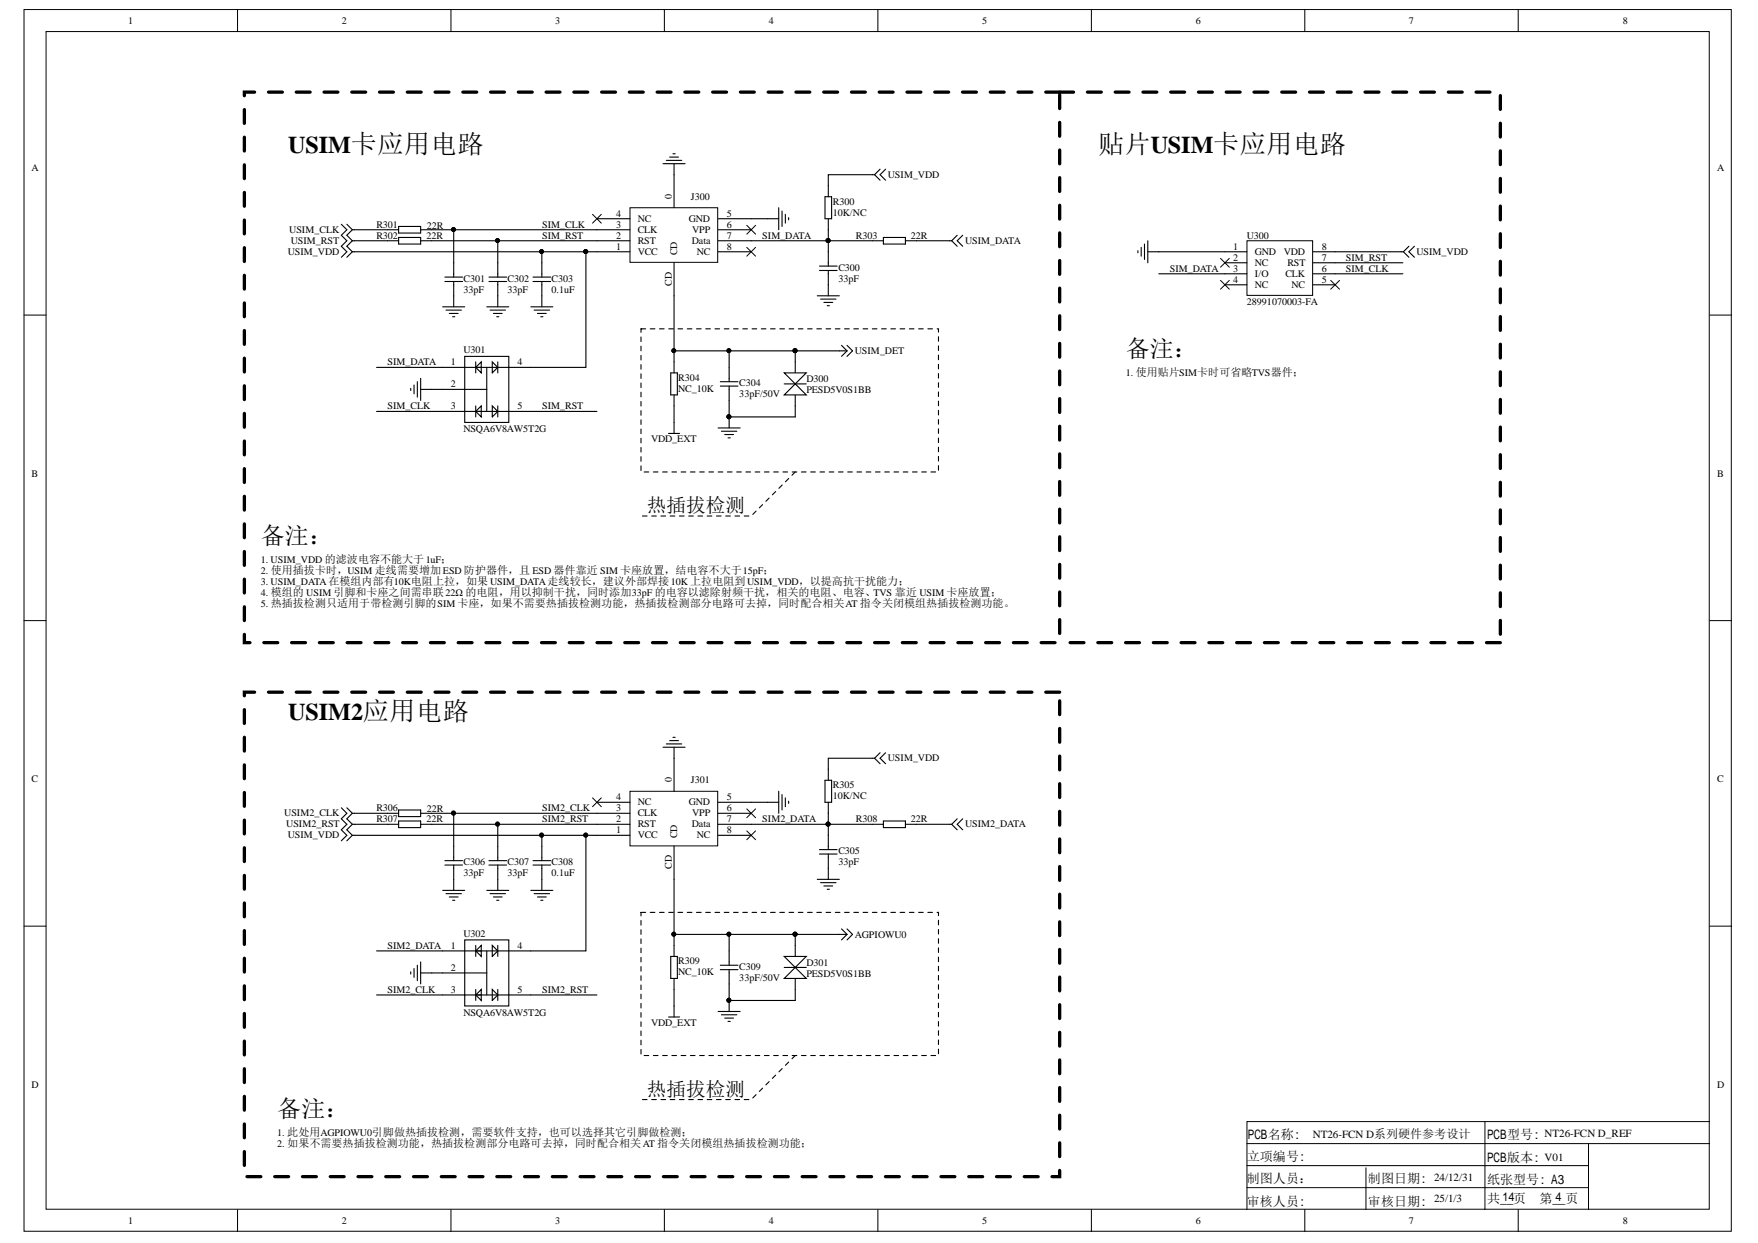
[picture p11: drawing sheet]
<svg xmlns="http://www.w3.org/2000/svg" width="297mm" height="210mm" viewBox="0 0 297 210" stroke-linecap="round" stroke-linejoin="round" font-family="sans-serif">
<g fill="#fff" stroke="#000" stroke-width=".17">
<path d="M4.1 1.6h288.4v206.3h-288.4z"/>
<path d="M7.8 5.3h281v198.9h-281z"/>
</g>
<g fill="none" stroke="#000" stroke-width=".17">
<path d="M40.1 1.6v3.7M76.2 1.6v3.7M112.3 1.6v3.7M148.3 1.6v3.7M184.4 1.6v3.7M220.5 1.6v3.7M256.5 1.6v3.7M108.5 36.2l1.5 1.5M110 36.2l-1.5 1.5M126.2 38.1l1.5 1.4M127.7 38.1l-1.5 1.4M4.1 53.2h3.7"/>
<path d="M126.2 41.8l1.5 1.5M127.7 41.8l-1.5 1.5M288.9 53.2h3.7M4.1 104.8h3.7M288.9 104.8h3.7M4.1 156.4h3.7M288.9 156.4h3.7M210.7 193.1h78.2M210.7 196.8h57.7M230.8 197.2v7.1M250.9 189.4v14.9M268.4 193.1v11.2"/>
<path d="M288.9 189.4h-78.2v14.9M40.1 204.3v3.7M76.2 204.3v3.7M112.3 204.3v3.7M148.3 204.3v3.7M184.4 204.3v3.7M210.7 200.6h57.7M220.5 204.3v3.7M256.5 204.3v3.7"/>
</g>
<g fill="none" stroke="#000" stroke-width=".19">
<path d="M65.5 38.8h1.9M67.4 38.2h3.7v1.2h-3.7zM71.1 38.8h1.8M129.7 36.9h1.9M131.6 35.1v3.7M132.1 35.6v2.6M132.7 36.2v1.5M133.3 36.8v.3M139.4 33.2h1.1v3.7h-1.1zM140 31.4v1.8M140 36.9v1.9M65.5 40.7h1.9"/>
<path d="M67.4 40.1h3.7v1.1h-3.7zM71.1 40.7h1.8M74.8 51.8h3.7M75.2 46.8h2.9M75.2 47.5h2.9M75.4 52.4h2.6M75.9 52.9h1.5M76.5 53.5h.3M76.7 44.4v2.4M76.7 47.5v4.3M82.6 46.8h3M82.6 47.5h3"/>
<path d="M84.1 44.4v2.4M84.1 47.5v2.5M90.1 46.8h2.9M90.1 47.5h2.9M91.6 44.4v2.4M91.6 47.5v2.5M138.5 44.9h2.9M138.5 45.7h2.9M140 42.5v2.4M140 45.7v2.4M147.4 40.7h1.9M149.3 40.1h3.7v1.1h-3.7z"/>
<path d="M153 40.7h1.8M69.4 65.6v.3M70 65v1.5M70.5 64.5v2.6M71.1 63.9v3.7M71.1 65.8h1.8M74.8 65.8h7.4M74.8 62h14.9M74.8 69.5h14.9M78.5 60.2h7.5v11.1h-7.5zM80.4 62l.9-.9v1.9zM80.4 69.5l.9-1v1.9z"/>
<path d="M80.4 61.1v1.9M80.4 68.5v1.9M82.2 62v7.5M83.2 61.1l.9 .9-.9 1zM83.2 68.5l.9 1-.9 .9zM84.1 61.1v1.9M84.1 68.5v1.9"/>
</g>
<path d="M106.4 35.1h14.9v9.2h-14.9z" fill="#fff" stroke="#000" stroke-width=".17"/>
<g fill="none" stroke="#000" stroke-width=".19">
<path d="M57.7 37.9l.9 .9-.9 .9 .9 1-.9 .9 .9 .9-.9 .9M58.6 37.9l.9 .9M59.5 38.8h.4M59.5 38.8l-.9 .9 .9 1M100.9 38.8h5.5M100.9 36.9h5.5M112 27.6h3.8M112.6 27.1h2.6M113.1 26.5h1.5M113.7 26h.4M113.9 27.6v7.5M121.3 38.8h5.6"/>
<path d="M121.3 36.9h5.6M147.4 29.5h.4M147.8 29.5l.9 .9M148.7 28.6l-.9 .9M149.6 28.6l-.9 .9 .9 .9M161.7 39.7l-.9 1M162.7 39.7l-1 1 1 .9M59.5 42.5h.4M59.5 40.7h.4M59.5 40.7l-.9 .9 .9 .9M59.5 42.5l-.9 .9M89.7 51.8h3.7"/>
<path d="M90.2 52.4h2.7M90.8 52.9h1.5M91.4 53.5h.3M91.6 50v1.8M100.9 42.5h5.5M100.9 40.7h5.5M113.9 44.4v5.6M121.3 42.5h5.6M121.3 40.7h5.6M134.4 59.3v3.7M138.1 50h3.7M138.6 50.5h2.7"/>
<path d="M139.2 51.1h1.5M139.8 51.6h.3M140 48.1v1.9M141.8 59.3h1.3M142.2 58.3l.9 1M143.1 59.3l-.9 .9M143.1 58.3l.9 1-.9 .9M160.4 40.7h.4M160.8 40.7l.9 .9M113.3 63h1.1v3.7h-1.1zM113.9 61.1v1.9M113.9 66.7v1.8"/>
<path d="M121.3 72.3h3.8M121.9 72.8h2.6M122.5 73.4h1.4M123 73.9h.4M123.2 70.4v1.9M132.5 64.8h3.7M134.4 66.7v3.7"/>
</g>
<path d="M100.1 36.2l1.5 1.5M101.6 36.2l-1.5 1.5" fill="none" stroke="#000" stroke-width=".17"/>
<path d="M179 15.6h-137.7v92.9h137.7v-92.9" fill="none" stroke="#000" stroke-width=".56" stroke-dasharray="2.3 2.3"/>
<g fill="#000" stroke="#000" stroke-width=".17">
<circle cx="134.3" cy="59.2" r=".33"/>
<circle cx="123.1" cy="70.4" r=".33"/>
</g>
<path d="M132.5 63h3.7l-1.8 1.8z" fill="#fff"/>
<path d="M132.5 63h3.7l-1.8 1.8z" fill="none" stroke="#000" stroke-width=".19"/>
<path d="M132.5 66.7l1.9-1.9 1.8 1.9z" fill="#fff"/>
<g fill="none" stroke="#000" stroke-width=".19">
<path d="M82.2 51.8h3.8M82.8 52.4h2.6M83.4 52.9h1.5M83.9 53.5h.4M84.1 50v1.8M113 73.2h1.8M113.9 71.3v1.9M121.7 65.2h3M121.7 64.5h3M123.2 62v2.5M123.2 65.2v2.4M132.5 66.7l1.9-1.9 1.8 1.9z"/>
<path d="M65.5 137.3h1.9M65.5 139.2h1.9M67.4 136.8h3.7v1.1h-3.7zM67.4 138.6h3.7v1.2h-3.7zM71.1 137.3h1.8M71.1 139.2h1.8M129.7 135.5h1.9M131.6 133.6v3.7M132.1 134.2v2.6M132.7 134.7v1.5M133.3 135.3v.4M139.4 131.8h1.1v3.7h-1.1z"/>
<path d="M140 129.9v1.9M140 135.5v1.8M147.4 139.2h1.9M149.3 138.6h3.7v1.2h-3.7zM153 139.2h1.8M74.8 150.4h3.7M75.2 145.3h2.9M75.2 146.1h2.9M75.4 150.9h2.6M75.9 151.5h1.5M76.5 152h.3M76.7 142.9v2.4"/>
<path d="M76.7 146.1v4.3M78.5 158.7h7.5v11.2h-7.5zM80.4 159.7v1.8M82.6 145.3h3M82.6 146.1h3M83.2 159.7l.9 .9-.9 .9zM84.1 142.9v2.4M84.1 146.1v2.4M84.1 159.7v1.8M90.1 145.3h2.9M90.1 146.1h2.9M91.6 142.9v2.4"/>
<path d="M91.6 146.1v2.4M138.5 143.5h2.9M138.5 144.2h2.9M140 141.1v2.4M140 144.2v2.4M69.4 164.1v.4M70 163.6v1.4M70.5 163v2.6M71.1 162.4v3.8M71.1 164.3h1.8M74.8 164.3h7.4M74.8 160.6h14.9"/>
<path d="M74.8 168h14.9M80.4 160.6l.9-.9v1.8zM80.4 168l.9-.9v1.8zM80.4 167.1v1.8M82.2 160.6v7.4M83.2 167.1l.9 .9-.9 .9zM84.1 167.1v1.8"/>
</g>
<circle cx="134.3" cy="59.2" r=".33" fill="#000" stroke="#000" stroke-width=".17"/>
<path d="M108.3 55.5h50.3v24.2h-50.3v-24.2M134.4 79.7l-7.5 7.4h-18.6" fill="none" stroke="#000" stroke-width=".19" stroke-dasharray=".8 .8"/>
<path d="M108.5 134.7l1.5 1.5M110 134.7l-1.5 1.5M126.2 136.6l1.5 1.5M127.7 136.6l-1.5 1.5M126.2 140.3l1.5 1.5M127.7 140.3l-1.5 1.5" fill="none" stroke="#000" stroke-width=".17"/>
<path d="M106.4 133.6h14.9v9.2h-14.9z" fill="#fff" stroke="#000" stroke-width=".17"/>
<g fill="none" stroke="#000" stroke-width=".19">
<path d="M57.7 136.4l.9 .9-.9 1 .9 .9-.9 .9 .9 1-.9 .9M58.6 136.4l.9 .9M59.5 139.2h.4M59.5 137.3h.4M59.5 139.2l-.9 .9 .9 1M59.5 137.3l-.9 1 .9 .9M100.9 139.2h5.5M100.9 137.3h5.5M100.9 135.5h5.5M112 126.2h3.8M112.6 125.6h2.6M113.1 125.1h1.5"/>
<path d="M113.7 124.5h.4M113.9 126.2v7.4M121.3 139.2h5.6M121.3 137.3h5.6M121.3 135.5h5.6M147.4 128h.4M147.8 128l.9 1M148.7 127.1l-.9 .9M149.6 127.1l-.9 .9 .9 1M160.4 139.2h.4M160.8 139.2l.9 .9M161.7 138.3l-.9 .9"/>
<path d="M162.7 138.3l-1 .9 1 .9M59.5 141.1h.4M59.5 141.1l-.9 .9M89.7 150.4h3.7M90.2 150.9h2.7M90.8 151.5h1.5M91.4 152h.3M91.6 148.5v1.9M100.9 141.1h5.5M113.9 142.9v5.6M113.9 159.7v1.8M121.3 141.1h5.6"/>
<path d="M134.4 157.8v3.7M138.1 148.5h3.7M138.6 149.1h2.7M139.2 149.6h1.5M139.8 150.2h.3M140 146.6v1.9M113.3 161.5h1.1v3.7h-1.1zM113.9 165.2v1.9M121.3 170.8h3.8M121.9 171.4h2.6M122.5 171.9h1.4M123 172.5h.4"/>
<path d="M123.2 168.9v1.9M132.5 163.4h3.7M134.4 165.2v3.7"/>
</g>
<path d="M100.1 134.7l1.5 1.5M101.6 134.7l-1.5 1.5" fill="none" stroke="#000" stroke-width=".17"/>
<g fill="#000" stroke="#000" stroke-width=".17">
<circle cx="134.3" cy="157.8" r=".33"/>
<circle cx="123.1" cy="168.9" r=".33"/>
</g>
<path d="M132.5 161.5h3.7l-1.8 1.9z" fill="#fff"/>
<path d="M132.5 161.5h3.7l-1.8 1.9z" fill="none" stroke="#000" stroke-width=".19"/>
<path d="M132.5 165.2l1.9-1.8 1.8 1.8z" fill="#fff"/>
<path d="M82.2 150.4h3.8M82.8 150.9h2.6M83.4 151.5h1.5M83.9 152h.4M84.1 148.5v1.9M113 171.7h1.8M113.9 169.9v1.8M121.7 163.7h3M121.7 163h3M123.2 160.6v2.4M123.2 163.7v2.5M132.5 165.2l1.9-1.8 1.8 1.8z" fill="none" stroke="#000" stroke-width=".19"/>
<circle cx="134.3" cy="157.8" r=".33" fill="#000" stroke="#000" stroke-width=".17"/>
<path d="M108.3 154.1h50.3v24.1h-50.3v-24.1M134.4 178.2l-7.5 7.5h-18.6" fill="none" stroke="#000" stroke-width=".19" stroke-dasharray=".8 .8"/>
<path d="M179 116.9h-137.7v81.8h137.7v-81.8" fill="none" stroke="#000" stroke-width=".56" stroke-dasharray="2.3 2.3"/>
<path d="M210.7 40.7h11.1v9.2h-11.1z" fill="#fff" stroke="#000" stroke-width=".17"/>
<g fill="none" stroke="#000" stroke-width=".19">
<path d="M59.9 38.8h5.6M72.9 38.8h28M76.7 38.8v5.6M126.9 36.9h2.8M140 38.8v1.9h7.4M147.4 29.5h-7.4v1.9M59.9 42.5h39.1M59.9 40.7h5.6M72.9 40.7h28M84.1 40.7v3.7M91.6 42.5v1.9M99 42.5v19.5h-9.3"/>
<path d="M99 42.5h1.9M113.9 50v9.3h27.9M113.9 59.3v1.8M123.2 59.3v2.7M126.9 40.7h13.1v1.8M154.8 40.7h5.6M192.3 42.3v.4M192.8 41.8v1.5M193.4 41.2v2.6M193.9 42.5h16.8M193.9 40.7v3.7M195.8 46.2h14.9"/>
<path d="M207 48.1h3.7M207 44.4h3.7M221.9 48.1h3.7M221.9 46.2h15.1M221.9 44.4h15.1M221.9 42.5h15.2M237.1 42.5l1 .9M238.1 41.6l-1 .9M239 41.6l-.9 .9 .9 .9M63.6 69.5h11.2M63.6 62h11.2M72.9 65.8h1.9"/>
<path d="M89.7 69.5h11.2M113.9 68.5v2.8M123.2 67.6v2.8h11.2M59.9 137.3h5.6M59.9 139.2h5.6M72.9 139.2h28M72.9 137.3h28M76.7 137.3v5.6M84.1 139.2v3.7M126.9 139.2h13.1v1.9M126.9 135.5h2.8M140 137.3v1.9h7.4"/>
<path d="M147.4 128h-7.4v1.9M154.8 139.2h5.6M59.9 141.1h41M91.6 141.1v1.8M99 141.1v19.5h-9.3M113.9 148.5v9.3h29.2M113.9 157.8v1.9M123.2 157.8v2.8M142.2 156.9l.9 .9M143.1 157.8l-.9 .9M143.1 156.9l.9 .9-.9 .9M63.6 168h11.2"/>
<path d="M63.6 160.6h11.2M72.9 164.3h1.9M89.7 168h11.2M113.9 167.1v2.8M123.2 166.2v2.7h11.2"/>
</g>
<path d="M206.2 43.6l1.5 1.5M206.2 47.4l1.5 1.4M207.7 43.6l-1.5 1.5M207.7 47.4l-1.5 1.4M224.8 47.4l1.5 1.4M226.3 47.4l-1.5 1.4" fill="none" stroke="#000" stroke-width=".17"/>
<path d="M179 15.6h74.5v92.9M253.5 108.5h-74.5" fill="none" stroke="#000" stroke-width=".56" stroke-dasharray="2.3 2.3"/>
<g fill="#000" stroke="#000" stroke-width=".17">
<circle cx="76.6" cy="38.8" r=".33"/>
<circle cx="84.1" cy="40.6" r=".33"/>
<circle cx="91.5" cy="42.5" r=".33"/>
<circle cx="99" cy="42.5" r=".33"/>
<circle cx="113.8" cy="59.2" r=".33"/>
<circle cx="123.1" cy="59.2" r=".33"/>
<circle cx="134.3" cy="59.2" r=".33"/>
<circle cx="139.9" cy="40.6" r=".33"/>
<circle cx="123.1" cy="70.4" r=".33"/>
<circle cx="76.6" cy="137.3" r=".33"/>
<circle cx="84.1" cy="139.2" r=".33"/>
<circle cx="139.9" cy="139.2" r=".33"/>
<circle cx="91.5" cy="141" r=".33"/>
<circle cx="99" cy="141" r=".33"/>
<circle cx="113.8" cy="157.8" r=".33"/>
<circle cx="123.1" cy="157.8" r=".33"/>
<circle cx="134.3" cy="157.8" r=".33"/>
<circle cx="123.1" cy="168.9" r=".33"/>
</g>
<text font-size="4.4" x="185.5" y="25.8">贴片USIM卡应用电路</text>
<g font-size="4.1">
<text x="48.7" y="25.8">USIM卡应用电路</text>
<text x="190.2" y="60.3">备注：</text>
<text x="44.1" y="91.9">备注：</text>
<text x="48.7" y="121.6">USIM2应用电路</text>
<text x="46.9" y="188.6">备注：</text>
</g>
<g font-size="3.3">
<text x="109.3" y="86.5">热插拔检测</text>
<text x="109.3" y="185">热插拔检测</text>
</g>
<g font-size="2.2">
<text x="210.7" y="196.1">立项编号</text>
<text x="210.8" y="192.3">PCB名称</text>
<text x="251.3" y="192.3">PCB型号</text>
<text x="251.3" y="196.2">PCB版本</text>
<text x="210.7" y="199.8">制图人员：</text>
<text x="210.7" y="203.6">审核人员</text>
<text x="231.1" y="199.8">制图日期</text>
<text x="231.1" y="203.6">审核日期</text>
<text x="251.3" y="199.9">纸张型号</text>
<text x="251.3" y="203.2">共__页</text>
<text x="260.1" y="203.2">第__页</text>
<text x="262.1" y="199.9">A3</text>
</g>
<text font-size="2" x="253.9" y="202.8">14</text>
<g font-size="1.9">
<text x="261" y="191.9">NT26-FCN D_REF</text>
<text x="221.8" y="192.2">NT26-FCN D系列硬件参考设计</text>
<text x="261" y="196.1">V01</text>
<text x="242.3" y="199.4">24/12/31</text>
<text x="242.3" y="202.9">25/1/3</text>
</g>
<g font-size="1.7">
<text x="21.7" y="4">1</text>
<text x="57.8" y="4">2</text>
<text x="93.8" y="4">3</text>
<text x="129.9" y="4">4</text>
<text x="165.9" y="4">5</text>
<text x="202" y="4">6</text>
<text x="238.1" y="4">7</text>
<text x="274.2" y="4">8</text>
<text x="5.3" y="28.9">A</text>
<text x="290.2" y="28.9">A</text>
<text x="113.5" y="33.6" transform="rotate(-90 113.5 33.6)">0</text>
<text x="116.7" y="33.8">J300</text>
<text x="140.7" y="34.5">R300</text>
<text x="150" y="30.1">USIM_VDD</text>
<text x="48.9" y="39.4">USIM_CLK</text>
<text x="49.1" y="41.2">USIM_RST</text>
<text x="63.6" y="38.4">R301</text>
<text x="63.6" y="40.3">R302</text>
<text x="72.1" y="40.3">22R</text>
<text x="72.1" y="38.7">22R</text>
<text x="91.6" y="38.4">SIM_CLK</text>
<text x="91.6" y="40.3">SIM_RST</text>
<text x="104.1" y="40.3">2</text>
<text x="104.1" y="38.4">3</text>
<text x="104.1" y="36.6">4</text>
<text x="107.7" y="41.2">RST</text>
<text x="107.7" y="39.4">CLK</text>
<text x="107.7" y="37.5">NC</text>
<text x="116.4" y="37.5">GND</text>
<text x="116.9" y="41.2">Data</text>
<text x="117" y="39.4">VPP</text>
<text x="122.8" y="36.6">5</text>
<text x="122.8" y="38.4">6</text>
<text x="122.8" y="40.3">7</text>
<text x="128.8" y="40.3">SIM_DATA</text>
<text x="140.7" y="36.4">10K/NC</text>
<text x="144.6" y="40.3">R303</text>
<text x="153.9" y="40.3">22R</text>
<text x="163.1" y="41.2">USIM_DATA</text>
<text x="210.7" y="40.3">U300</text>
<text x="48.6" y="43.1">USIM_VDD</text>
<text x="78.3" y="47.6">C301</text>
<text x="85.8" y="47.6">C302</text>
<text x="93.2" y="47.6">C303</text>
<text x="104.1" y="42.1">1</text>
<text x="107.7" y="43.1">VCC</text>
<text x="114.4" y="43.1" transform="rotate(-90 114.4 43.1)">CD</text>
<text x="117.7" y="43.1">NC</text>
<text x="122.8" y="42.1">8</text>
<text x="141.7" y="45.7">C300</text>
<text x="141.7" y="47.6">33pF</text>
<text x="197.6" y="45.9">SIM_DATA</text>
<text x="208.4" y="45.9">3</text>
<text x="208.4" y="44">2</text>
<text x="208.4" y="42.1">1</text>
<text x="208.4" y="47.7">4</text>
<text x="212" y="46.8">I/O</text>
<text x="212" y="44.9">NC</text>
<text x="212" y="43.1">GND</text>
<text x="216.9" y="43.1">VDD</text>
<text x="217.2" y="46.8">CLK</text>
<text x="217.5" y="44.9">RST</text>
<text x="223.4" y="47.7">5</text>
<text x="223.4" y="42.1">8</text>
<text x="223.4" y="44">7</text>
<text x="223.4" y="45.9">6</text>
<text x="227.4" y="44">SIM_RST</text>
<text x="227.4" y="45.9">SIM_CLK</text>
<text x="239.3" y="43.1">USIM_VDD</text>
<text x="78.3" y="49.4">33pF</text>
<text x="85.8" y="49.4">33pF</text>
<text x="93.2" y="49.4">0.1uF</text>
<text x="113.5" y="48.2" transform="rotate(-90 113.5 48.2)">CD</text>
<text x="210.7" y="51.4">28991070003-FA</text>
<text x="212" y="48.7">NC</text>
<text x="218.2" y="48.7">NC</text>
<text x="78.3" y="59.6">U301</text>
<text x="144.4" y="59.8">USIM_DET</text>
<text x="65.5" y="61.7">SIM_DATA</text>
<text x="76.2" y="61.7">1</text>
<text x="76.2" y="65.4">2</text>
<text x="87.4" y="61.7">4</text>
<text x="114.6" y="64.3">R304</text>
<text x="124.9" y="65.2">C304</text>
<text x="136.2" y="64.5">D300</text>
<text x="190.2" y="63.5">1. 使用贴片SIM卡时可省略TVS器件；</text>
<text x="65.5" y="69.1">SIM_CLK</text>
<text x="76.2" y="69.1">3</text>
<text x="87.4" y="69.1">5</text>
<text x="91.6" y="69.1">SIM_RST</text>
<text x="114.6" y="66.1">NC_10K</text>
<text x="124.9" y="67.1">33pF/50V</text>
<text x="136.2" y="66.3">PESD5V0S1BB</text>
<text x="78.3" y="73">NSQA6V8AW5T2G</text>
<text x="110" y="74.7">VDD_EXT</text>
<text x="5.3" y="80.5">B</text>
<text x="290.2" y="80.5">B</text>
<text x="44.1" y="95.1">1. USIM_VDD 的滤波电容不能大于1uF；</text>
<text x="44.1" y="97">2. 使用插拔卡时，USIM 走线需要增加 ESD 防护器件，且 ESD 器件靠近 SIM 卡座放置，结电容不大于15pF；</text>
<text x="44.1" y="98.8">3. USIM_DATA在模组内部有10K电阻上拉，如果USIM_DATA走线较长，建议外部焊接10K 上拉电阻到 USIM_VDD，以提高抗干扰能力；</text>
<text x="44.1" y="100.7">4. 模组的 USIM 引脚和卡座之间需串联22Ω 的电阻，用以抑制干扰，同时添加33pF 的电容以滤除射频干扰，相关的电阻、电容、TVS 靠近 USIM 卡座放置；</text>
<text x="44.1" y="102.6">5. 热插拔检测只适用于带检测引脚的SIM 卡座，如果不需要热插拔检测功能，热插拔检测部分电路可去掉，同时配合相关AT 指令关闭模组热插拔检测功能。</text>
<text x="150" y="128.6">USIM_VDD</text>
<text x="5.3" y="132.1">C</text>
<text x="48" y="137.9">USIM2_CLK</text>
<text x="63.6" y="136.9">R306</text>
<text x="72.1" y="137.2">22R</text>
<text x="91.6" y="136.9">SIM2_CLK</text>
<text x="104.1" y="136.9">3</text>
<text x="104.1" y="135.1">4</text>
<text x="107.7" y="137.9">CLK</text>
<text x="107.7" y="136">NC</text>
<text x="113.5" y="132.1" transform="rotate(-90 113.5 132.1)">0</text>
<text x="116.4" y="136">GND</text>
<text x="116.7" y="132.3">J301</text>
<text x="117" y="137.9">VPP</text>
<text x="122.8" y="135.1">5</text>
<text x="122.8" y="136.9">6</text>
<text x="140.7" y="133.1">R305</text>
<text x="140.7" y="134.9">10K/NC</text>
<text x="290.2" y="132.1">C</text>
<text x="48.4" y="139.7">USIM2_RST</text>
<text x="48.6" y="141.6">USIM_VDD</text>
<text x="63.6" y="138.8">R307</text>
<text x="72.1" y="138.8">22R</text>
<text x="91.6" y="138.8">SIM2_RST</text>
<text x="104.1" y="140.7">1</text>
<text x="104.1" y="138.8">2</text>
<text x="107.7" y="141.6">VCC</text>
<text x="107.7" y="139.7">RST</text>
<text x="114.4" y="141.6" transform="rotate(-90 114.4 141.6)">CD</text>
<text x="116.9" y="139.7">Data</text>
<text x="117.7" y="141.6">NC</text>
<text x="122.8" y="138.8">7</text>
<text x="122.8" y="140.7">8</text>
<text x="128.8" y="138.8">SIM2_DATA</text>
<text x="144.6" y="138.8">R308</text>
<text x="153.9" y="138.8">22R</text>
<text x="163.1" y="139.7">USIM2_DATA</text>
<text x="78.3" y="146.1">C306</text>
<text x="78.3" y="147.9">33pF</text>
<text x="85.8" y="146.1">C307</text>
<text x="85.8" y="147.9">33pF</text>
<text x="93.2" y="146.1">C308</text>
<text x="93.2" y="147.9">0.1uF</text>
<text x="113.5" y="146.7" transform="rotate(-90 113.5 146.7)">CD</text>
<text x="141.7" y="144.2">C305</text>
<text x="141.7" y="146.1">33pF</text>
<text x="65.5" y="160.3">SIM2_DATA</text>
<text x="76.2" y="160.3">1</text>
<text x="78.3" y="158.1">U302</text>
<text x="87.4" y="160.3">4</text>
<text x="144.4" y="158.4">AGPIOWU0</text>
<text x="65.5" y="167.7">SIM2_CLK</text>
<text x="76.2" y="164">2</text>
<text x="76.2" y="167.7">3</text>
<text x="87.4" y="167.7">5</text>
<text x="91.6" y="167.7">SIM2_RST</text>
<text x="114.6" y="162.8">R309</text>
<text x="114.6" y="164.7">NC_10K</text>
<text x="124.9" y="163.7">C309</text>
<text x="124.9" y="165.6">33pF/50V</text>
<text x="136.2" y="164.9">PESD5V0S1BB</text>
<text x="136.2" y="163">D301</text>
<text x="78.3" y="171.6">NSQA6V8AW5T2G</text>
<text x="110" y="173.3">VDD_EXT</text>
<text x="5.3" y="183.7">D</text>
<text x="290.2" y="183.7">D</text>
<text x="46.9" y="191.9">1. 此处用AGPIOWU0引脚做热插拔检测，需要软件支持，也可以选择其它引脚做检测；</text>
<text x="46.9" y="193.7">2. 如果不需要热插拔检测功能，热插拔检测部分电路可去掉，同时配合相关AT 指令关闭模组热插拔检测功能；</text>
<text x="21.7" y="206.7">1</text>
<text x="57.8" y="206.7">2</text>
<text x="93.8" y="206.7">3</text>
<text x="129.9" y="206.7">4</text>
<text x="165.9" y="206.7">5</text>
<text x="202" y="206.7">6</text>
<text x="238.1" y="206.7">7</text>
<text x="274.2" y="206.7">8</text>
</g>
</svg>
